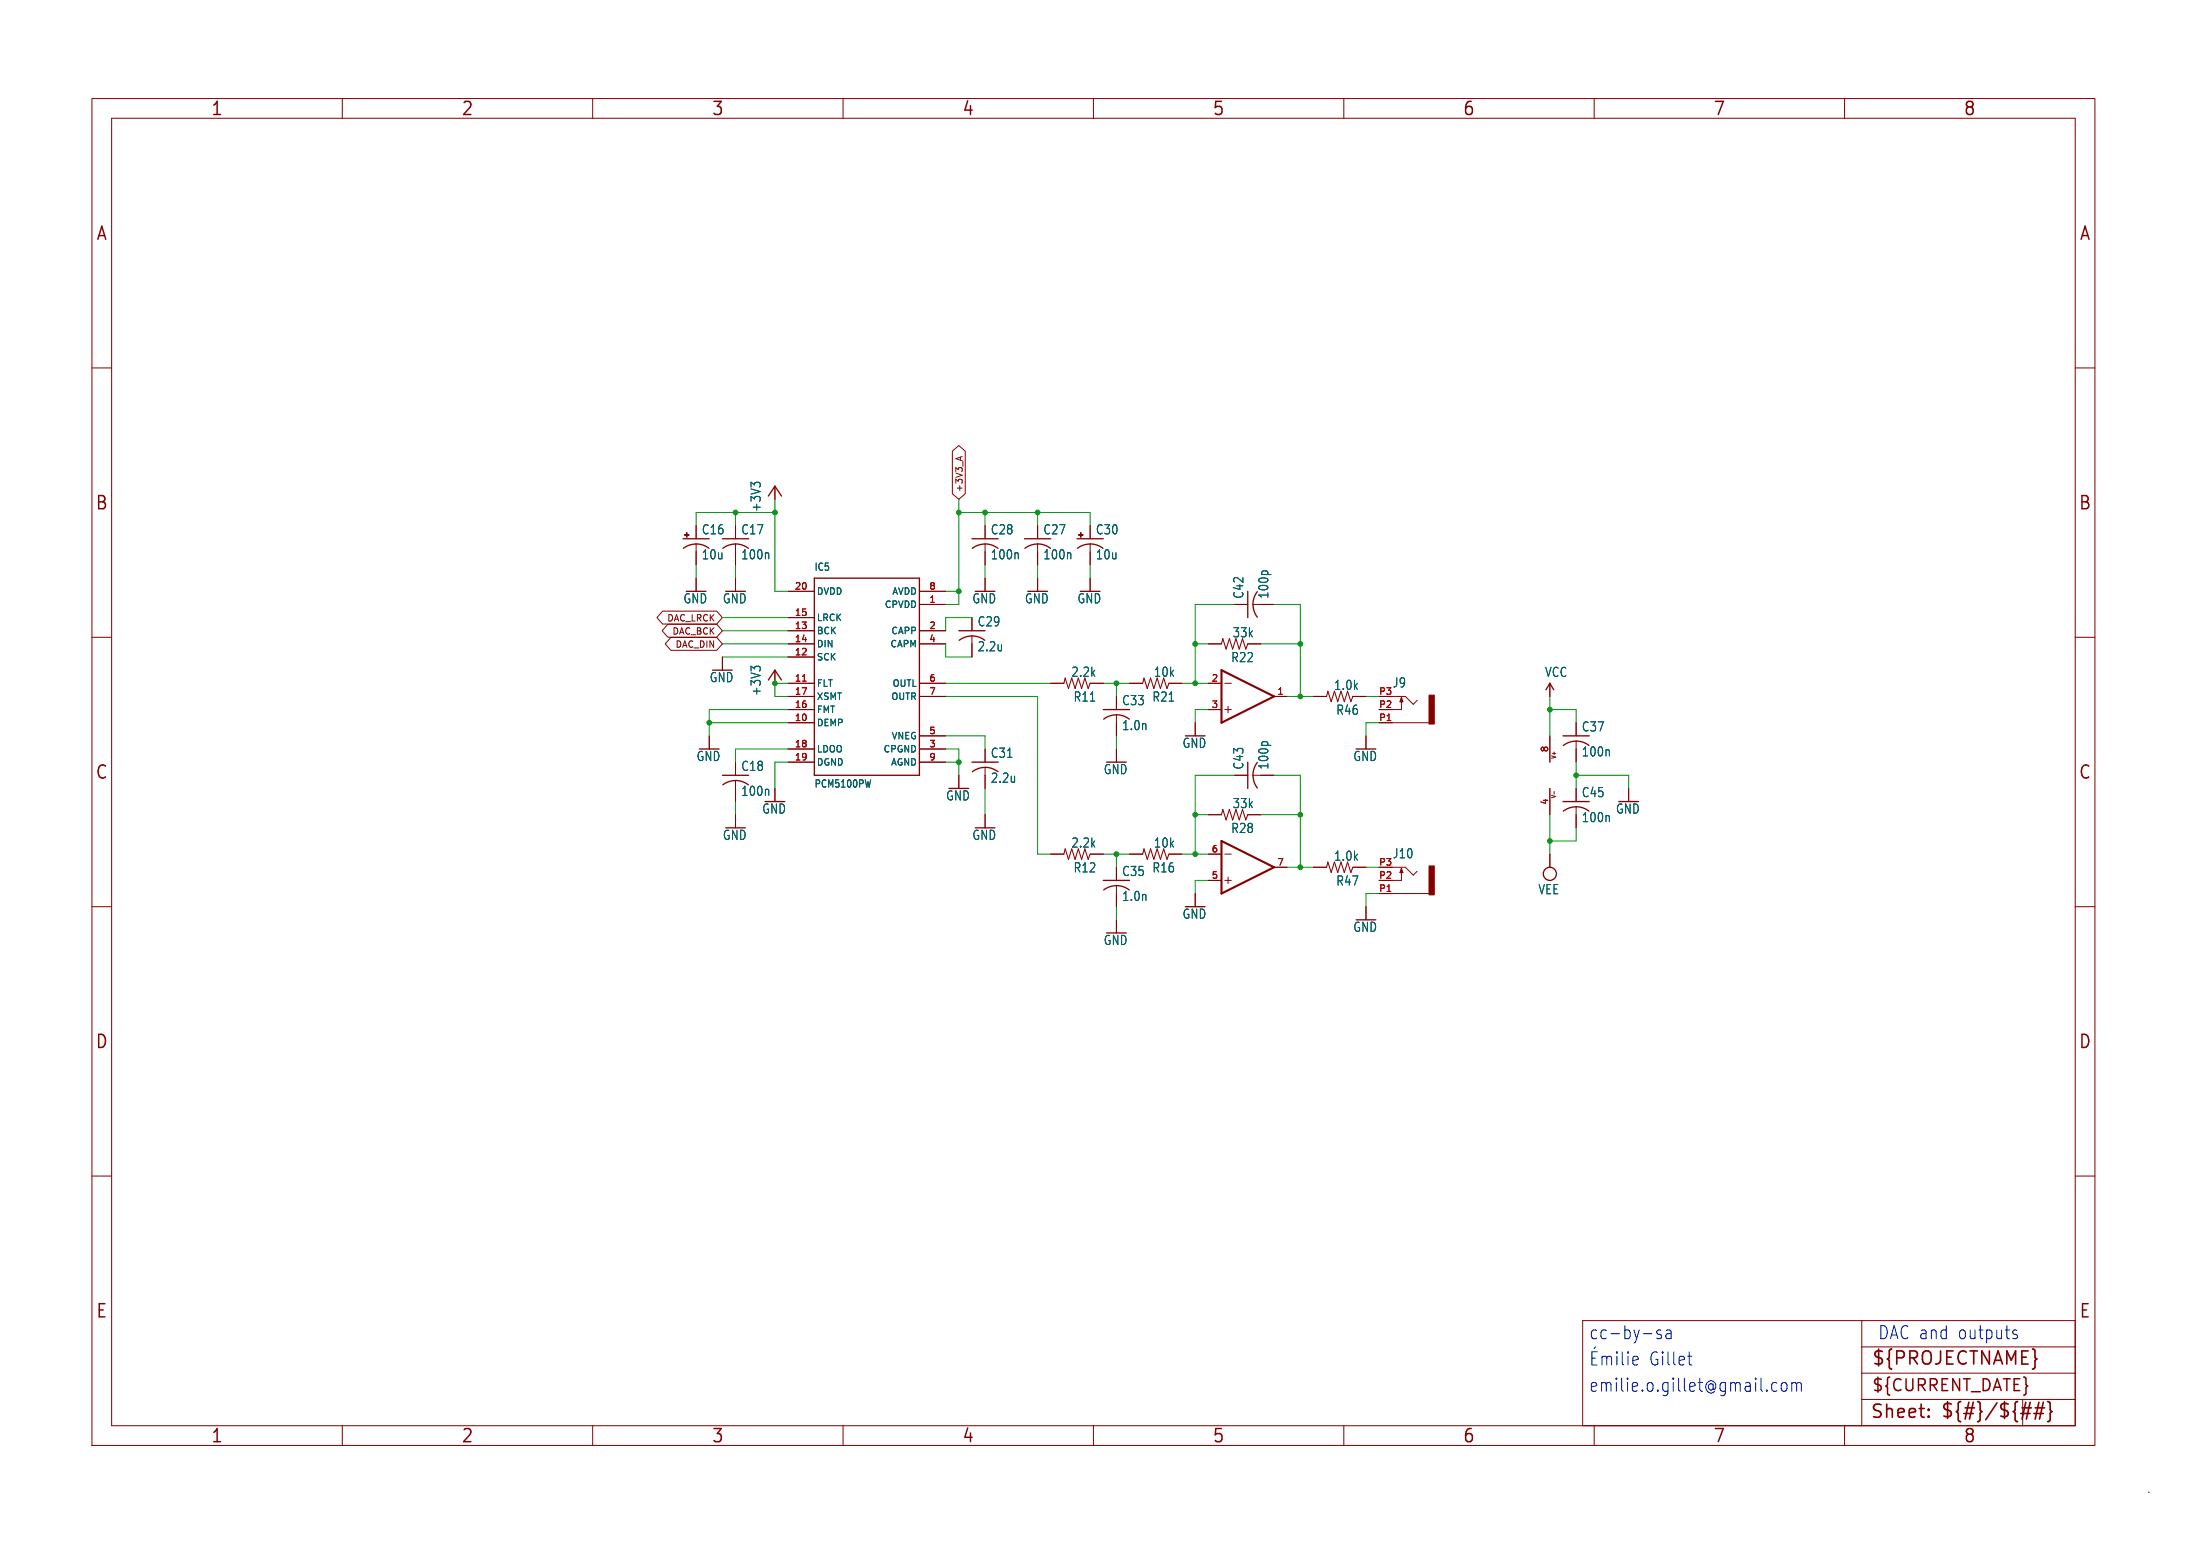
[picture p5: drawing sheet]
<svg xmlns="http://www.w3.org/2000/svg" width="425mm" height="298mm" viewBox="0 0 425 298" stroke-linecap="round" stroke-linejoin="round" font-family="sans-serif">
<g fill="none" stroke="#840000" stroke-width=".19">
<path d="M17.8 19.1h387.3v260.3h-387.3zM66.2 19.1v3.8M114.6 19.1v3.8M163 19.1v3.8M211.5 19.1v3.8M259.9 19.1v3.8M308.3 19.1v3.8M356.7 19.1v3.8M21.6 22.9h379.7v252.7h-379.7zM17.8 71.1h3.8M401.3 71.1h3.8M149.9 94v2.5"/>
<path d="M184.2 87.2l1.2-1.1 1.3 1.1v8.2l-1.3 1.1-1.2-1.1zM186.1 88.2l-1.3 .5M128.1 118.1h10.5l1.1 1.3-1.1 1.2h-10.5l-1.1-1.2zM134.6 101.6v2.5M134.6 105.2v4M134.6 111.8v2.5M142.2 101.6v2.5M142.2 105.2v4M142.2 111.8v2.5M152.4 119.4h5.1M152.4 114.3h5.1M177.8 116.8h5.1"/>
<path d="M177.8 114.3h5.1M188 119.4v2.5M190.5 101.6v2.5M190.5 105.2v4M190.5 111.8v2.5M200.7 101.6v2.5M200.7 105.2v4M200.7 111.8v2.5M210.8 101.6v2.5M210.8 105.2v4M210.8 111.8v2.5M238.8 116.8h2.5"/>
<path d="M242.3 116.8h4.1M17.8 123.2h3.8M129.1 120.7h9.5l1.1 1.2-1.1 1.3h-9.5l-1-1.3zM129.7 123.2h8.9l1.1 1.3-1.1 1.2h-8.9l-1.1-1.2zM139.7 127v2.5M149.9 129.5v2.6M152.4 139.7h5.1M152.4 132.1h5.1M152.4 127h5.1M152.4 121.9h5.1M152.4 124.5h5.1M152.4 137.2h5.1"/>
<path d="M152.4 134.6h5.1M177.8 132.1h5.1M177.8 121.9h5.1M177.8 124.5h5.1M177.8 134.6h5.1M188 122.9v4.1M203.2 132.1h2.5M210.8 132.1h2.6M215.9 134.6v2.6M215.9 138.2v4M218.4 132.1h2.6M226.1 132.1h2.5"/>
<path d="M231.1 139.7v2.5M233.7 132.1h2.5M233.7 124.5h2.5M233.7 137.2h2.5M236.9 132.1h1.2M236.9 137.2h1.2M237.5 136.5v1.3M241.3 124.5h2.5M246.4 134.6h2.5M254 134.6h2.5M261.6 134.6h2.6M266.7 139.7h9.7"/>
<path d="M269.2 134.6h2.6l1.5 1.5 .8-.7M271 134.9v2.3h-1.8M299.7 132.1v2.5M304.8 139.7v2.5M401.3 123.2h3.8M137.2 142.2v2.6M142.2 147.3v2.6M142.2 150.9v4M142.2 157.5v2.5M149.9 152.4v2.5M152.4 144.8h5.1M152.4 147.3h5.1"/>
<path d="M177.8 144.8h5.1M177.8 147.3h5.1M177.8 142.2h5.1M185.4 149.9v2.5M190.5 144.8v2.5M190.5 148.3v4.1M190.5 157.5v2.5M215.9 144.8v2.5M233.7 157.5h2.5M238.8 149.9h2.5M241.3 157.5h2.5M242.3 149.9h4.1"/>
<path d="M264.2 142.2v2.6M299.7 142.2v5.1M299.7 152.4v5.1M300.5 153v.5M304.8 143.3v4M304.8 152.4v2.5M304.8 156v4M315 152.4v2.5M17.8 175.3h3.8M203.2 165.1h2.5M210.8 165.1h2.6M215.9 167.6v2.6"/>
<path d="M215.9 171.2v4.1M215.9 177.8v2.5M218.4 165.1h2.6M226.1 165.1h2.5M231.1 172.7v2.6M233.7 170.2h2.5M233.7 165.1h2.5M236.9 170.2h1.2M236.9 165.1h1.2M237.5 169.5v1.3M246.4 167.6h2.5M254 167.6h2.5"/>
<path d="M261.6 167.6h2.6M264.2 175.3v2.5M266.7 172.7h9.7M269.2 167.6h2.6l1.5 1.6 .8-.8M271 167.9v2.3h-1.8M299.7 165.1v2.5M401.3 175.3h3.8M17.8 227.3h3.8M401.3 227.3h3.8M360 255.3v20.3M401.3 255.3h-95.2v20.3M66.2 275.6v3.8"/>
<path d="M114.6 275.6v3.8M163 275.6v3.8M211.5 275.6v3.8M259.9 275.6v3.8M308.3 275.6v3.8M356.7 275.6v3.8M360 265.4h41.3M360 260.4h41.3M360 270.5h41.3M415.5 288.4h.1"/>
</g>
<g fill="none" stroke="#840000" stroke-width=".25">
<path d="M148.6 95.9l1.3-1.9 1.2 1.9M132.1 104.1h5.1M132.2 106a4.1 4.1 0 0 1 4.9 0M139.7 104.1h5.1M139.8 106a4.1 4.1 0 0 1 4.9 0M157.5 111.8h20.3v38.1h-20.3zM188 104.1h5M188 106a4.1 4.1 0 0 1 5 0M198.1 104.1h5.1M198.2 106a4.1 4.1 0 0 1 4.9 0M208.3 104.1h5.1M208.4 106a4.1 4.1 0 0 1 4.9 0"/>
<path d="M241.3 114.3v5.1M243.2 114.4a4.1 4.1 0 0 0 0 4.9M148.6 131.4l1.3-1.9 1.2 1.9M185.4 121.9h5.1M188 122.9a4.1 4.1 0 0 0-2.5 .9M188 122.9a4.1 4.1 0 0 1 2.4 .9M213.4 137.2h5M213.4 139a4.1 4.1 0 0 1 5 0M271 134.9l.3 .7h-.5zM299 133.4l.7-1.3 .8 1.3M139.7 149.9h5.1M142.2 150.9a4.1 4.1 0 0 0-2.4 .8"/>
<path d="M142.2 150.9a4.1 4.1 0 0 1 2.5 .8M188 147.3h5M188 149.2a4.1 4.1 0 0 1 5 0M241.3 147.3v5.1M243.2 147.4a4.1 4.1 0 0 0 0 4.9M302.3 154.9h5M302.3 142.2h5M302.3 144.1a4.1 4.1 0 0 1 5 0M304.8 156a4.1 4.1 0 0 0-2.5 .8M304.8 155.9a4 4 0 0 1 2.5 .9M213.4 170.2h5M213.4 172a4.1 4.1 0 0 1 5 0"/>
<path d="M271 167.9l.3 .8h-.5z"/>
<circle cx="299.7" cy="168.9" r="1.27"/>
</g>
<path d="M155.2 131.7h.7" fill="none" stroke="#a90000" stroke-width=".19"/>
<path d="M145.9 93.7l-.7-.5v1M146.1 93.3h.7M145.9 129.3l-.7-.5v.9M146.1 128.8h.7M168.4 150.7l-.3 1.5" fill="none" stroke="#006464" stroke-width=".19"/>
<g fill="none" stroke="#840000" stroke-width=".32">
<path d="M373 273.7l.1 .1-.1 .2M373 273.7l-.2 .1 .2 .2M373 272.4v.2M373 273.7v.3M373 272.4l.1 .1-.1 .1M373 272.4l-.2 .1 .2 .1M390.8 273.2h1.8M391 272.1h1.8M392.6 271l-.7 3.3M393.3 273.2h1.8M393.6 272.1h1.8M394.3 271l-.7 3.3"/>
<path d="M395.1 271l-.7 3.3M396 270.9l.4 .1 .1 .3v1.2l.3 .4-.3 .3v1.2l-.1 .3-.4 .1"/>
</g>
<g fill="#840000" stroke="#840000" stroke-width=".19">
<path d="M132.4 103.3h.9v.2h-.9z"/>
<path d="M132.7 103h.2v.9h-.2z"/>
<path d="M276.4 167.4h1v5.6h-1z"/>
<path d="M276.4 134.4h1v5.6h-1z"/>
<path d="M208.6 103.3h.9v.2h-.9z"/>
<path d="M208.9 103h.2v.9h-.2z"/>
</g>
<path d="M205.7 132.1l.3-1 .6 2 .7-2 .6 2 .6-2 .7 2 .6-2 .6 2 .4-1M221 132.1l.2-1 .7 2 .6-2 .6 2 .7-2 .6 2 .6-2 .7 2 .4-1M236.2 124.5l.3-1.1 .6 2.1 .6-2.1 .7 2.1 .6-2.1 .6 2.1 .7-2.1 .6 2.1 .4-1M256.5 134.6l.3-1 .6 2 .7-2 .6 2 .6-2 .7 2 .6-2 .6 2 .4-1M236.2 157.5l.3-1 .6 2 .6-2 .7 2 .6-2 .6 2 .7-2 .6 2 .4-1M205.7 165.1l.3-1 .6 2 .7-2 .6 2 .6-2 .7 2 .6-2 .6 2 .4-1M221 165.1l.2-1 .7 2 .6-2 .6 2 .7-2 .6 2 .6-2 .7 2 .4-1M256.5 167.6l.3-1 .6 2.1 .7-2.1 .6 2.1 .6-2.1 .7 2.1 .6-2.1 .6 2.1 .4-1.1" fill="none" stroke="#840000" stroke-width=".2"/>
<path d="M236.2 129.5l10.2 5.1-10.2 5.1zM236.2 162.6l10.2 5-10.2 5.1z" fill="none" stroke="#840000" stroke-width=".41"/>
<g fill="none" stroke="#0000c2" stroke-width=".19">
<path d="M321.2 257.2l-.5-.1a.44 .44 0 0 0-.3 .4 .44 .44 0 0 0 .3 .4h.3a.44 .44 0 0 1 .3 .4 .44 .44 0 0 1-.3 .5l-.6-.2M322.2 257.2l.3-.1 .6 .1 .1 1.6M323.2 257.7l-.7 .1a.52 .52 0 0 0-.4 .5 .52 .52 0 0 0 .4 .5l.7-.2M389.3 257.8l.5 .1a.44 .44 0 0 1 .4 .4 .44 .44 0 0 1-.4 .5l-.6-.2M389.3 257.2l.2-.1 .6 .1M307.9 262.5h.7M308.9 261.3h-1v2.5h1M309.8 262.2v1.6M309.8 262.4a.53 .53 0 0 1 .8-.1l.1 .2M310.7 262.5l.3-.3 .6 .1 .1 1.5M310.7 262.5v1.3M312.7 261.3v.3"/>
<path d="M312.7 262.2v1.6M312.7 261.3l-.1 .1 .1 .2M312.7 261.3l.1 .1-.1 .2M313.7 261.3v2.2l.3 .3M314.8 261.3v.3M314.8 262.2v1.6M314.8 261.3l-.1 .1 .1 .2M314.8 261.3l.1 .1-.1 .2M315.8 263l1-.2-.1-.5-.6-.1-.3 .3 .1 1.2 .2 .1 .6-.1M326.4 262.2h.8M326.8 263.7l.4 .1M343.6 267.4l-.6-.2-.4 .5v.7l.2 .4 .2 .1 .6-.1"/>
<path d="M344.7 267.4a.56 .56 0 0 1 .9 .3v.7a.57 .57 0 0 1-.6 .6 .57 .57 0 0 1-.5-.6v-.7zM346.5 267.5a.53 .53 0 0 1 .8-.1l.1 .2M346.5 267.2v1.7M347.4 267.6l.3-.4 .6 .2 .1 1.5M347.4 267.6v1.3"/>
</g>
<g fill="none" stroke="#009600" stroke-width=".19">
<path d="M142.2 99.1v2.5M149.9 96.5v17.8h2.5M149.9 99.1h-15.3v2.5M185.4 96.5v20.3h-2.5M185.4 99.1h25.4v2.5M190.5 99.1v2.5M200.7 99.1v2.5M134.6 109.2v2.6M139.7 119.4h12.7M142.2 109.2v2.6M182.9 114.3h2.5M188 119.4h-5.1v2.5"/>
<path d="M190.5 109.2v2.6M200.7 109.2v2.6M210.8 109.2v2.6M238.8 116.8h-7.7v15.3M246.4 116.8h5.1v17.8M137.2 139.7h15.2M139.7 127h12.7M139.7 124.5h12.7M139.7 121.9h12.7M152.4 137.2h-15.2v5M152.4 132.1h-2.5v2.5h2.5M182.9 132.1h20.3"/>
<path d="M182.9 124.5v2.5h5.1M182.9 134.6h17.8v30.5h2.5M213.4 132.1h5M215.9 132.1v2.5M228.6 132.1h5.1M231.1 124.5h2.6M233.7 137.2h-2.6v2.5M243.8 124.5h7.7M248.9 134.6h5.1M264.2 134.6h2.5M266.7 139.7h-2.5v2.5M299.7 137.2h5.1v2.5"/>
<path d="M299.7 134.6v7.6M142.2 154.9v2.6M152.4 147.3h-2.5v5.1M152.4 144.8h-10.2v2.5M182.9 144.8h2.5v5.1M182.9 147.3h2.5M182.9 142.2h7.6v2.6M190.5 152.4v5.1M215.9 142.2v2.6M231.1 157.5h2.6M238.8 149.9h-7.7v15.2M243.8 157.5h7.7"/>
<path d="M246.4 149.9h5.1v17.7M299.7 157.5v7.6M304.8 149.9h10.2v2.5M304.8 147.3v5.1M213.4 165.1h5M215.9 165.1v2.5M215.9 175.3v2.5M228.6 165.1h5.1M233.7 170.2h-2.6v2.5M248.9 167.6h5.1M264.2 167.6h2.5M266.7 172.7h-2.5v2.6"/>
<path d="M304.8 160v2.6h-5.1"/>
</g>
<g fill="#009600" stroke="#009600" stroke-width=".19">
<circle cx="231.1" cy="157.5" r=".46"/>
<circle cx="231.1" cy="124.5" r=".46"/>
<circle cx="215.9" cy="165.1" r=".46"/>
<circle cx="215.9" cy="132.1" r=".46"/>
<circle cx="231.1" cy="165.1" r=".46"/>
<circle cx="231.1" cy="132.1" r=".46"/>
<circle cx="251.5" cy="124.5" r=".46"/>
<circle cx="185.4" cy="114.3" r=".46"/>
<circle cx="185.4" cy="99.1" r=".46"/>
<circle cx="190.5" cy="99.1" r=".46"/>
<circle cx="200.7" cy="99.1" r=".46"/>
<circle cx="299.7" cy="137.2" r=".46"/>
<circle cx="304.8" cy="149.9" r=".46"/>
<circle cx="299.7" cy="162.6" r=".46"/>
<circle cx="137.2" cy="139.7" r=".46"/>
<circle cx="149.9" cy="99.1" r=".46"/>
<circle cx="142.2" cy="99.1" r=".46"/>
<circle cx="149.9" cy="132.1" r=".46"/>
<circle cx="185.4" cy="147.3" r=".46"/>
<circle cx="251.5" cy="157.5" r=".46"/>
<circle cx="251.5" cy="167.6" r=".46"/>
<circle cx="251.5" cy="134.6" r=".46"/>
</g>
<g font-size="3.5" fill="#840000">
<text x="40.8" y="22.6">1</text>
<text x="89.2" y="22.6">2</text>
<text x="137.6" y="22.6">3</text>
<text x="186" y="22.6">4</text>
<text x="234.4" y="22.6">5</text>
<text x="282.9" y="22.6">6</text>
<text x="331.3" y="22.6">7</text>
<text x="379.7" y="22.6">8</text>
<text x="18.6" y="46.7">A</text>
<text x="402.1" y="46.7">A</text>
<text x="18.4" y="98.8">B</text>
<text x="402" y="98.8">B</text>
<text x="18.4" y="150.9">C</text>
<text x="402" y="150.9">C</text>
<text x="18.4" y="202.9">D</text>
<text x="402" y="202.9">D</text>
<text x="18.5" y="255">E</text>
<text x="402.1" y="255">E</text>
<text x="361.9" y="264.2">${PROJECTNAME}</text>
<text x="361.7" y="274.4">Sheet:</text>
<text x="375.3" y="274.3">${#}/${##}</text>
<text x="40.8" y="279.1">1</text>
<text x="89.2" y="279.1">2</text>
<text x="137.6" y="279.1">3</text>
<text x="186" y="279.1">4</text>
<text x="234.4" y="279.1">5</text>
<text x="282.9" y="279.1">6</text>
<text x="331.3" y="279.1">7</text>
<text x="379.7" y="279.1">8</text>
</g>
<g font-size="3.5" fill="#0000c2">
<text x="307.3" y="259.1">cc-by-sa</text>
<text x="363.2" y="259.1">DAC and outputs</text>
<text x="307.3" y="269.2">emilie.o.gillet@gmail.com</text>
<text x="318.8" y="264.2">Gillet</text>
</g>
<text font-size="3.2" fill="#840000" x="361.9" y="269.2">${CURRENT_DATE}</text>
<g font-size="2.5" fill="#006464">
<text x="147.3" y="99" transform="rotate(-90 147.3 99)">+3V3</text>
<text x="135.7" y="103.5">C16</text>
<text x="143.3" y="103.5">C17</text>
<text x="191.6" y="103.5">C28</text>
<text x="201.7" y="103.5">C27</text>
<text x="211.9" y="103.5">C30</text>
<text x="135.7" y="108.3">10u</text>
<text x="143.3" y="108.3">100n</text>
<text x="191.6" y="108.3">100n</text>
<text x="201.7" y="108.3">100n</text>
<text x="211.9" y="108.3">10u</text>
<text x="132.1" y="116.8">GND</text>
<text x="139.7" y="116.8">GND</text>
<text x="188" y="116.8">GND</text>
<text x="198.2" y="116.8">GND</text>
<text x="208.3" y="116.8">GND</text>
<text x="240.6" y="115.8" transform="rotate(-90 240.6 115.8)">C42</text>
<text x="245.4" y="115.8" transform="rotate(-90 245.4 115.8)">100p</text>
<text x="189" y="121.2">C29</text>
<text x="238.3" y="123.4">33k</text>
<text x="189" y="126.1">2.2u</text>
<text x="207.1" y="131">2.2k</text>
<text x="223.1" y="131">10k</text>
<text x="238.1" y="128.2">R22</text>
<text x="298.7" y="131">VCC</text>
<text x="137.2" y="132">GND</text>
<text x="147.3" y="134.6" transform="rotate(-90 147.3 134.6)">+3V3</text>
<text x="207.6" y="135.8">R11</text>
<text x="217" y="136.5">C33</text>
<text x="222.8" y="135.8">R21</text>
<text x="257.9" y="133.5">1.0k</text>
<text x="269.3" y="133.1">J9</text>
<text x="217" y="141.3">1.0n</text>
<text x="258.4" y="138.3">R46</text>
<text x="305.9" y="141.6">C37</text>
<text x="134.7" y="147.3">GND</text>
<text x="143.3" y="149.2">C18</text>
<text x="191.6" y="146.6">C31</text>
<text x="213.4" y="149.8">GND</text>
<text x="228.6" y="144.7">GND</text>
<text x="240.6" y="148.8" transform="rotate(-90 240.6 148.8)">C43</text>
<text x="245.4" y="148.8" transform="rotate(-90 245.4 148.8)">100p</text>
<text x="261.7" y="147.3">GND</text>
<text x="305.9" y="146.4">100n</text>
<text x="143.3" y="154">100n</text>
<text x="182.9" y="154.9">GND</text>
<text x="191.6" y="151.5">2.2u</text>
<text x="305.9" y="154.3">C45</text>
<text x="147.4" y="157.4">GND</text>
<text x="238.1" y="161.2">R28</text>
<text x="238.3" y="156.4">33k</text>
<text x="305.9" y="159.1">100n</text>
<text x="312.5" y="157.4">GND</text>
<text x="139.7" y="162.5">GND</text>
<text x="188" y="162.5">GND</text>
<text x="207.1" y="164">2.2k</text>
<text x="223.1" y="164">10k</text>
<text x="257.9" y="166.5">1.0k</text>
<text x="269.3" y="166.1">J10</text>
<text x="207.6" y="168.8">R12</text>
<text x="217" y="169.5">C35</text>
<text x="222.8" y="168.8">R16</text>
<text x="258.4" y="171.3">R47</text>
<text x="297.5" y="173">VEE</text>
<text x="217" y="174.3">1.0n</text>
<text x="228.6" y="177.8">GND</text>
<text x="213.4" y="182.8">GND</text>
<text x="261.7" y="180.3">GND</text>
</g>
<g font-size="2" fill="#006464">
<text x="157.5" y="110.5">IC5</text>
<text x="157.5" y="152.4">PCM5100PW</text>
</g>
<g font-size="1.8" fill="#a90000">
<text x="153.7" y="119.1">15</text>
<text x="153.7" y="114">20</text>
<text x="179.7" y="116.6">1</text>
<text x="179.7" y="114">8</text>
<text x="153.7" y="121.7">13</text>
<text x="153.7" y="124.2">14</text>
<text x="179.7" y="121.7">2</text>
<text x="179.7" y="124.2">4</text>
<text x="153.7" y="131.8">11</text>
<text x="153.7" y="126.7">12</text>
<text x="179.7" y="131.8">6</text>
<text x="234.3" y="131.8">2</text>
<text x="153.7" y="136.9">16</text>
<text x="153.7" y="134.4">17</text>
<text x="179.7" y="134.4">7</text>
<text x="234.3" y="136.9">3</text>
<text x="247" y="134.4">1</text>
<text x="266.7" y="136.9">P2</text>
<text x="266.7" y="134.4">P3</text>
<text x="153.7" y="139.4">10</text>
<text x="179.7" y="142">5</text>
<text x="266.7" y="139.4">P1</text>
<text x="153.7" y="144.5">18</text>
<text x="153.7" y="147.1">19</text>
<text x="179.7" y="144.5">3</text>
<text x="179.7" y="147.1">9</text>
<text x="299.5" y="145.4" transform="rotate(-90 299.5 145.4)">8</text>
<text x="299.5" y="155.6" transform="rotate(-90 299.5 155.6)">4</text>
<text x="234.3" y="164.8">6</text>
<text x="247" y="167.4">7</text>
<text x="266.7" y="167.4">P3</text>
<text x="234.3" y="169.9">5</text>
<text x="266.7" y="172.5">P1</text>
<text x="266.7" y="169.9">P2</text>
</g>
<g font-size="1.8" fill="#006464">
<text x="158" y="115.1">DVDD</text>
<text x="171" y="117.7">CPVDD</text>
<text x="172.4" y="115.1">AVDD</text>
<text x="158" y="122.7">BCK</text>
<text x="158" y="125.3">DIN</text>
<text x="158" y="120.2">LRCK</text>
<text x="172.1" y="125.3">CAPM</text>
<text x="172.3" y="122.7">CAPP</text>
<text x="158" y="127.8">SCK</text>
<text x="158" y="132.9">FLT</text>
<text x="158" y="138">FMT</text>
<text x="158" y="135.4">XSMT</text>
<text x="172.3" y="135.4">OUTR</text>
<text x="172.5" y="132.9">OUTL</text>
<text x="158" y="140.5">DEMP</text>
<text x="172.3" y="143.1">VNEG</text>
<text x="158" y="145.6">LDOO</text>
<text x="158" y="148.1">DGND</text>
<text x="170.8" y="145.6">CPGND</text>
<text x="172.2" y="148.1">AGND</text>
</g>
<g font-size="1.7" fill="#840000">
<text x="186.3" y="95.1" transform="rotate(-90 186.3 95.1)">+3V3_A</text>
<text x="128.9" y="120.3">DAC_LRCK</text>
<text x="129.9" y="122.8">DAC_BCK</text>
<text x="130.5" y="125.4">DAC_DIN</text>
</g>
<g font-size="1.1" fill="#840000">
<text x="301.1" y="146.8" transform="rotate(-90 301.1 146.8)">V+</text>
<text x="301.1" y="154.4" transform="rotate(-90 301.1 154.4)">V-</text>
</g>
</svg>
